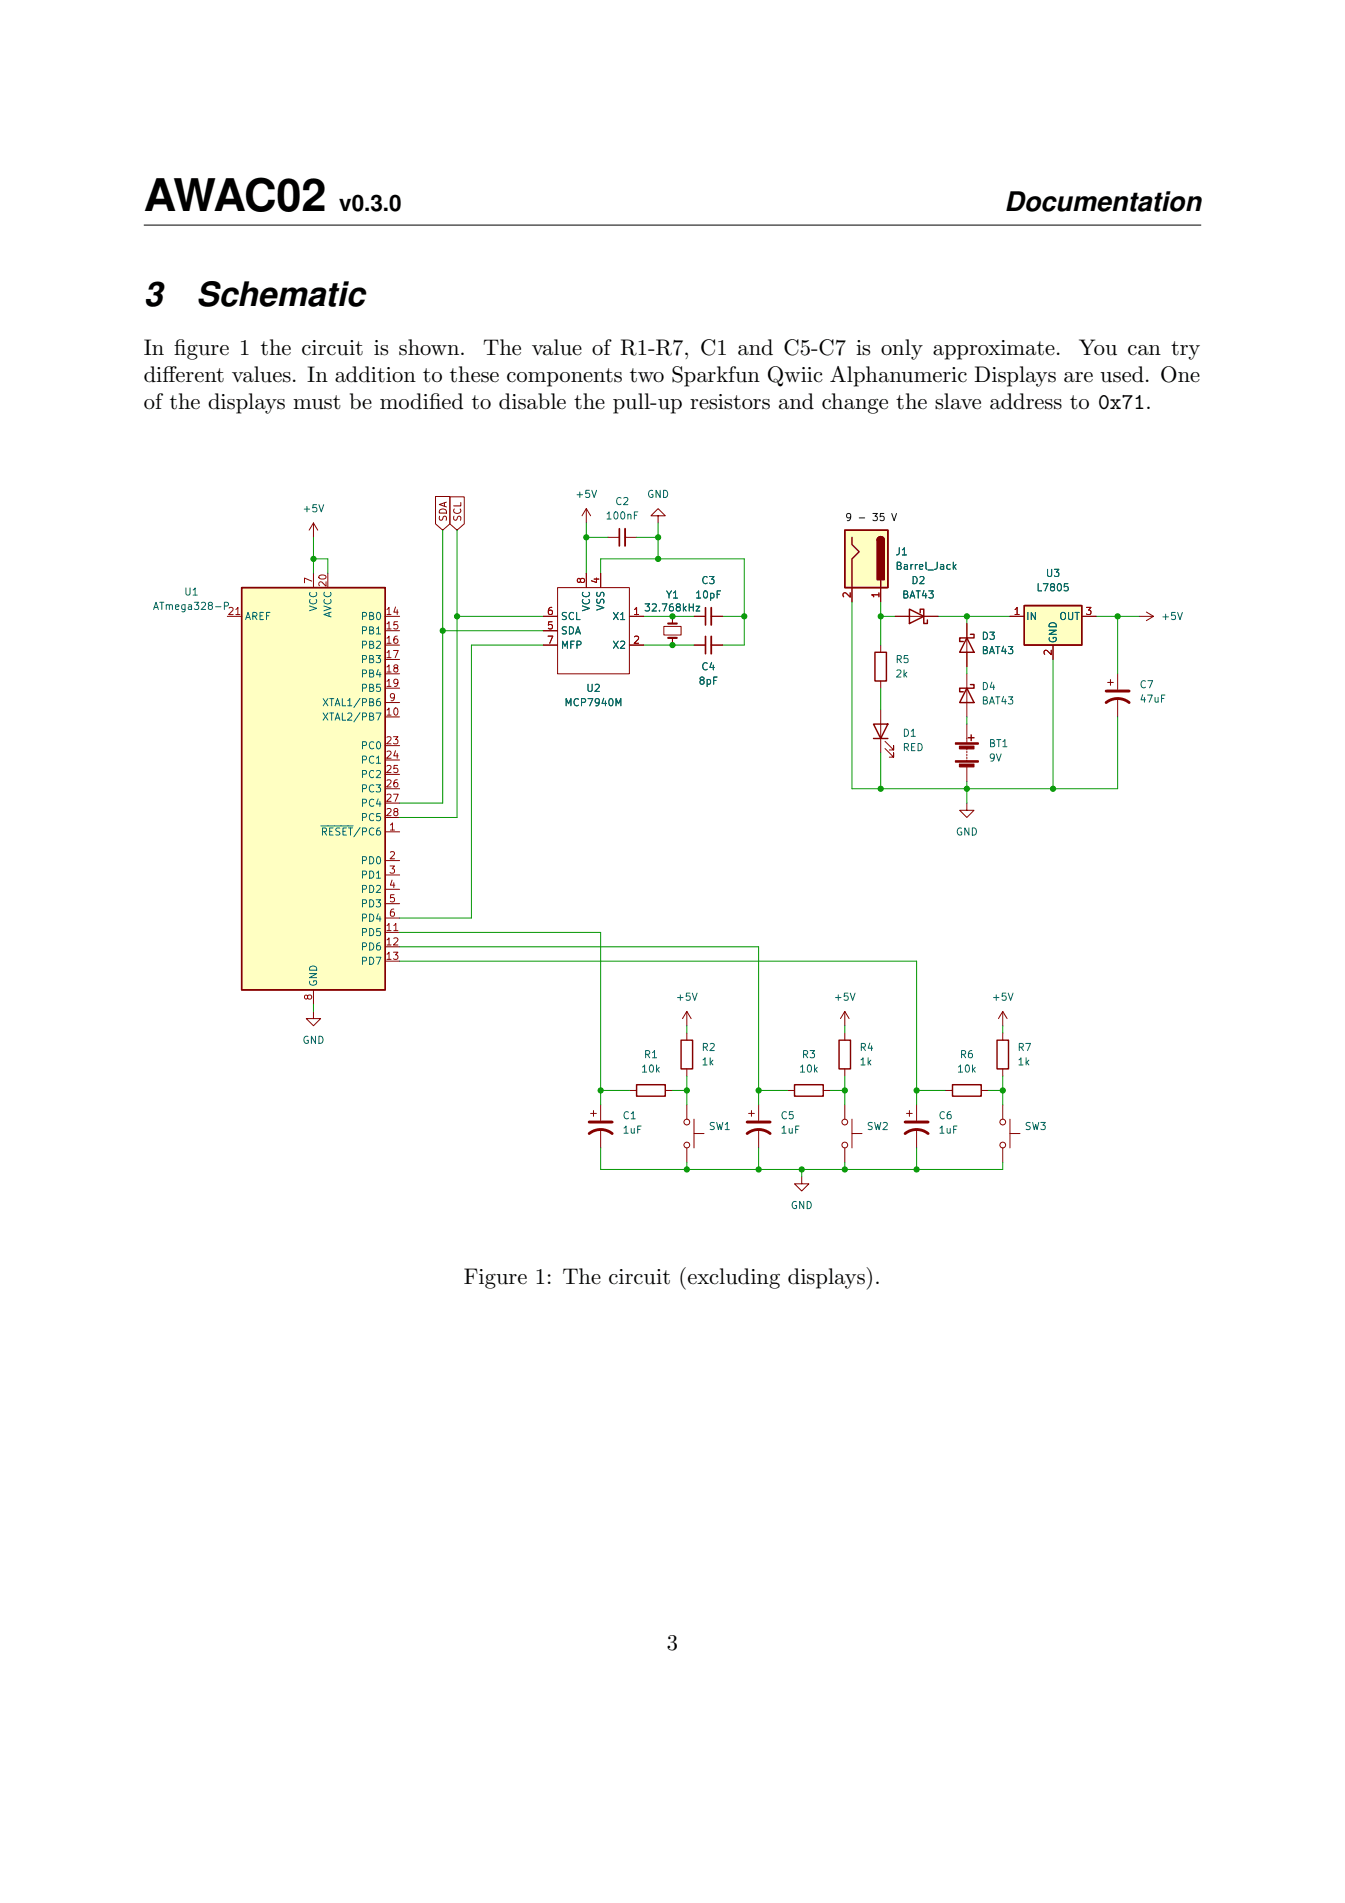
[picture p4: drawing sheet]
<svg xmlns="http://www.w3.org/2000/svg" width="210mm" height="297mm" viewBox="0 0 210 297" stroke-linecap="round" stroke-linejoin="round" font-family="sans-serif">
<path d="M22.5 35.1h165.1" fill="none" stroke="#000" stroke-width=".16"/>
<g fill="none" stroke="#840000" stroke-width=".16">
<path d="M68 77.5h2.2v4.3l-1.1 .9-1.1-.9zM70.2 77.5h2.3v4.3l-1.1 .9-1.2-.9zM91.5 79.4v2.2M91.5 79.4l-.6 1.1M91.5 79.4l.7 1.1M35.5 96.2h2.2M48.9 81.6l-.6 1.1M48.9 81.6v2.3M48.9 89.5v2.2M48.9 81.6l.7 1.1M84.8 96.2h2.3M84.8 98.4h2.3"/>
<path d="M87.1 91.7h11.2v13.5h-11.2zM91.5 89.5v2.2M93.8 89.5v2.2M94.9 83.9h1.8M97.6 83.9h1.8M98.3 96.2h2.2M102.8 80.5h1.1l-1.1-1.1-1.2 1.1h1.2v1.1M103.6 97.8h2.7v1.3h-2.7zM105 96.2v1.1M105 99.6v1.1M108.4 96.2h1.8M111 96.2h1.8"/>
<path d="M133 91.7v2.3M137.5 91.7v2.3M139.7 96.2h6.8M151 97.3v6.7M157.7 96.2h2.2M168.9 96.2h2.2M177.9 96.2h2.2M179 95.5l1.1 .7M180.1 96.2l-1.1 .7M60.2 109.6h2.2M84.8 100.7h2.3M98.3 100.7h2.2"/>
<path d="M108.4 100.7h1.8M111 100.7h1.8M137.5 100.7v1.1M137.5 106.3v1.1M137.5 110.8v6.7M138.2 116.8l1.3 1.4v-.7v.7h-.6M138.2 115.7l1.3 1.3v-.6v.6h-.6M151 105.2v6.7M151 113v2.9M151 116.8v.2M151 117.3v.2M151 117.7v.2"/>
<path d="M151 118.2v.2M151 118.6v.2M151 119.7v2.3M164.4 100.7v2.2M172.9 106.5h.9M173.4 106.1v.9M174.5 105.2v2.4M174.5 109v2.9M60.2 129.8h2.2M60.2 134.3h2.2M60.2 136.6h2.2M60.2 138.8h2.2"/>
<path d="M151 125.3v1.2h-1.2l1.2 1.1 1.1-1.1h-1.1M48.9 157.9v1.1h1.2l-1.2 1.1-1.1-1.1h1.1M48.9 154.5v2.2M60.2 145.5h2.2M60.2 141h2.2M60.2 143.3h2.2M107.2 157.9l-.6 1.1M107.2 157.9v2.2M107.2 157.9l.7 1.1M131.9 157.9l-.7 1.1M131.9 157.9v2.2M131.9 157.9l.7 1.1"/>
<path d="M156.6 157.9v2.2M156.6 157.9l-.7 1.1M156.6 157.9l.6 1.1M92.2 173.8h.9M92.7 173.3v.9M93.8 172.4v2.5M93.8 176.2v3M98.3 170.2h1.1M103.9 170.2h1.1M107.2 161.2v1.1M107.2 166.8v1.1M107.2 172.4v2.3"/>
<path d="M107.2 179.2v2.2M108.4 176.9h1.5M108.4 174.7v4.5M116.9 173.8h.9M117.3 173.3v.9M118.4 172.4v2.5M118.4 176.2v3M122.9 170.2h1.2M128.5 170.2h1.2M131.9 161.2v1.1M131.9 166.8v1.1M131.9 172.4v2.3"/>
<path d="M131.9 179.2v2.2M133 176.9h1.6M133 174.7v4.5M141.5 173.8h.9M142 173.3v.9M143.1 172.4v2.5M143.1 176.2v3M147.6 170.2h1.1M153.2 170.2h1.1M156.6 161.2v1.1M156.6 166.8v1.1M156.6 172.4v2.3"/>
<path d="M156.6 179.2v2.2M157.7 176.9h1.6M157.7 174.7v4.5M125.2 183.6v1.2h1.1l-1.1 1.1-1.1-1.1h1.1"/>
<circle cx="107.2" cy="178.7" r=".45"/>
<circle cx="107.2" cy="175.1" r=".45"/>
<circle cx="131.9" cy="175.1" r=".45"/>
<circle cx="131.9" cy="178.7" r=".45"/>
<circle cx="156.6" cy="175.1" r=".45"/>
<circle cx="156.6" cy="178.7" r=".45"/>
</g>
<path d="M172.7 109.6a2.87 2.87 0 0 1 3.6 0M172.7 107.9h3.6M92 176.9a2.87 2.87 0 0 1 3.6 0M92 175.1h3.6M116.7 176.9a2.87 2.87 0 0 1 3.5 0M116.7 175.1h3.5M141.3 176.9a2.87 2.87 0 0 1 3.6 0M141.3 175.1h3.6" fill="none" stroke="#840000" stroke-width=".45"/>
<g fill="#ffffc2" stroke="#ffffc2" stroke-width=".16">
<path d="M159.9 94.5h9v6.2h-9z"/>
<path d="M131.9 82.7h6.7v9h-6.7z"/>
<path d="M37.7 91.7h22.5v62.8h-22.5z"/>
</g>
<g fill="none" stroke="#840000" stroke-width=".22">
<path d="M37.7 91.7h22.5v62.8h-22.5zM131.9 82.7h6.7v9h-6.7zM133 83.9v1.1l1.1 1.1-1.1 1.1v4.5M136.9 84.3a.56 .56 0 0 1 .6-.6 .56 .56 0 0 1 .6 .6M137.5 90.6v1.1M142 95.1l2.2 1.1-2.2 1.1zM143.7 95.6v-.5h.5v2.2h.6v-.5M151 99.6l1.1 2.2h-2.3zM151.5 99h.6v.6h-2.3v.5h.6M159.9 94.5h9v6.2h-9zM136.4 113h2.2l-1.1 2.3zM136.4 115.3h2.2"/>
<path d="M136.6 101.8h1.8v4.5h-1.8zM151 107.4l1.1 2.2h-2.3zM151.2 115.1h.9M151.5 106.8h.6v.6h-2.3v.6h.6M151.6 114.7v.9M99.4 169.3h4.5v1.8h-4.5zM106.3 162.3h1.8v4.5h-1.8zM124.1 169.3h4.4v1.8h-4.4zM131 162.3h1.8v4.5h-1.8zM148.7 169.3h4.5v1.8h-4.5zM155.7 162.3h1.8v4.5h-1.8z"/>
</g>
<path d="M104.3 97.3h1.4M104.3 99.6h1.4" fill="none" stroke="#840000" stroke-width=".34"/>
<path d="M24 95.1l.4-1.1 .3 1.1M24.1 94.8h.5M35 94.6l.6-.1 .1-.1-.1-.3-.6-.1v1.1M100.7 94.2h.7l-.4 .5 .4 .1v.5l-.2 .1-.5-.1M108.7 94.6h.6l-.6 .8h.6M148.9 88.4l.4 .5M149.3 88.1l-.5 .4M50.5 111.3l.7 1.1M50.5 109l.7 1.2M51.2 111.3l-.7 1.1M51.2 109l-.7 1.2" fill="none" stroke="#006464" stroke-width=".16"/>
<path d="M97.6 82.5v2.7M111 94.8v2.7M111 99.3v2.7" fill="none" stroke="#840000" stroke-width=".29"/>
<path d="M96.7 82.5v2.7M110.2 94.8v2.7M110.2 99.3v2.7" fill="none" stroke="#840000" stroke-width=".27"/>
<g fill="#840000" stroke="#840000" stroke-width=".22">
<path d="M137.1 83.9a.56 .56 0 0 1 .6-.1 .56 .56 0 0 1 .4 .5h-1.2z"/>
<path d="M136.9 84.3h1.2v6.2h-1.2z"/>
</g>
<g fill="#840000" stroke="#840000" stroke-width=".16">
<path d="M149.2 118.7h3.6v.3h-3.6z"/>
<path d="M149.2 115.9h3.6v.2h-3.6z"/>
<path d="M149.8 119.2h2.3v.5h-2.3z"/>
<path d="M149.8 116.4h2.3v.5h-2.3z"/>
</g>
<path d="M138 80.1h-.5l-.1 .6 .2-.1h.3l.2 .2-.1 .4-.2 .1-.4-.1M139.2 80.1l.4 1.2 .4-1.2" fill="none" stroke="#0f0f0f" stroke-width=".16"/>
<g fill="none" stroke="#009600" stroke-width=".16">
<path d="M48.9 87.2h2.3v2.3M48.9 83.9v5.6M69.1 82.7v42.6h-6.7M69.1 98.4h15.7M71.4 96.2h13.4M71.4 82.7v44.9h-9M91.5 83.9h3.4M91.5 81.6v7.9M93.8 89.5v-2.3h22.4v13.5h-3.4M99.4 83.9h3.4M100.5 96.2h7.9M102.8 81.6v5.6"/>
<path d="M112.8 96.2h3.4M133 94v29.1h41.5v-11.2M137.5 96.2h2.2M137.5 94v6.7M146.5 96.2h11.2M151 96.2v1.1M171.1 96.2h6.8M174.5 96.2v9M84.8 100.7h-11.2v42.6h-11.2M100.5 100.7h7.9M137.5 107.4v3.4M137.5 117.5v5.6"/>
<path d="M151 104v1.2M151 111.9v1.1M164.4 102.9v20.2M151 122v3.3M48.9 156.7v1.2M62.4 150h80.7v22.4M62.4 145.5h31.4v26.9M62.4 147.8h56v24.6M93.8 179.2v3.3h62.8v-1.1M93.8 170.2h4.5M105 170.2h2.2M107.2 160.1v1.1"/>
<path d="M107.2 167.9v4.5M118.4 170.2h4.5M118.4 179.2v3.3M129.7 170.2h2.2M131.9 160.1v1.1M131.9 167.9v4.5M143.1 170.2h4.5M143.1 179.2v3.3M154.3 170.2h2.3M156.6 160.1v1.1M156.6 167.9v4.5M107.2 181.4v1.1"/>
<path d="M125.2 182.5v1.1M131.9 181.4v1.1"/>
</g>
<g fill="#009600" stroke="#009600" stroke-width=".16">
<circle cx="93.8" cy="170.2" r=".4"/>
<circle cx="69.1" cy="98.4" r=".4"/>
<circle cx="71.4" cy="96.2" r=".4"/>
<circle cx="137.5" cy="96.2" r=".4"/>
<circle cx="151" cy="96.2" r=".4"/>
<circle cx="137.5" cy="123.1" r=".4"/>
<circle cx="151" cy="123.1" r=".4"/>
<circle cx="164.4" cy="123.1" r=".4"/>
<circle cx="174.5" cy="96.2" r=".4"/>
<circle cx="131.9" cy="170.2" r=".4"/>
<circle cx="131.9" cy="182.5" r=".4"/>
<circle cx="125.2" cy="182.5" r=".4"/>
<circle cx="118.4" cy="182.5" r=".4"/>
<circle cx="107.2" cy="170.2" r=".4"/>
<circle cx="107.2" cy="182.5" r=".4"/>
<circle cx="118.4" cy="170.2" r=".4"/>
<circle cx="143.1" cy="170.2" r=".4"/>
<circle cx="143.1" cy="182.5" r=".4"/>
<circle cx="156.6" cy="170.2" r=".4"/>
<circle cx="102.8" cy="87.2" r=".4"/>
<circle cx="102.8" cy="83.9" r=".4"/>
<circle cx="48.9" cy="87.2" r=".4"/>
<circle cx="105" cy="100.7" r=".4"/>
<circle cx="105" cy="96.2" r=".4"/>
<circle cx="116.2" cy="96.2" r=".4"/>
<circle cx="91.5" cy="83.9" r=".4"/>
</g>
<text font-size="7" x="22.5" y="33">AWAC02</text>
<g font-size="5.3">
<text x="22.5" y="47.8">3</text>
<text x="30.7" y="47.8">Schematic</text>
</g>
<text font-size="4.2" x="156.9" y="33">Documentation</text>
<g font-size="3.5">
<text x="53" y="33">v0.3.0</text>
<text x="22.5" y="55.5">In f</text>
<text x="22.5" y="59.7">dif</text>
<text x="25.4" y="59.7">ferent values. In addition to these components two Sparkfun Qwiic Alphanumeric Displays are used. One</text>
<text x="27.2" y="55.5">igure 1 the circuit is shown.</text>
<text x="75.4" y="55.5">The value of R1-R7, C1 and C5-C7 is only approximate.</text>
<text x="168.4" y="55.5">You can try</text>
<text x="22.5" y="63.9">of the displays must be modif</text>
<text x="67" y="63.9">ied to disable the pull-up resistors and change the slave address to 0x71.</text>
<text x="72.4" y="200.3">Figure 1: The circuit (excluding displays).</text>
<text x="104.1" y="257.6">3</text>
</g>
<g font-size="1.6" fill="#006464">
<text x="90.1" y="77.7">+5V</text>
<text x="101" y="77.7">GND</text>
<text x="47.5" y="79.9">+5V</text>
<text x="94.9" y="81.1">100nF</text>
<text x="96.2" y="78.8">C2</text>
<text x="139.9" y="86.7">J1</text>
<text x="140.2" y="88.9">Barrel_Jack</text>
<text x="24.7" y="95.2">ATmega328-P</text>
<text x="28.9" y="92.9">U1</text>
<text x="49.5" y="95.5" transform="rotate(-90 49.5 95.5)">VCC</text>
<text x="92.1" y="95.5" transform="rotate(-90 92.1 95.5)">VCC</text>
<text x="94.3" y="95.3" transform="rotate(-90 94.3 95.3)">VSS</text>
<text x="101.2" y="95.4">32.768kHz</text>
<text x="104" y="93.4">Y1</text>
<text x="108.8" y="93.4">10pF</text>
<text x="109.6" y="91.1">C3</text>
<text x="140.9" y="93.4">BAT43</text>
<text x="142.4" y="91.1">D2</text>
<text x="162.2" y="92.3">L7805</text>
<text x="163.4" y="90">U3</text>
<text x="38.2" y="96.8">AREF</text>
<text x="51.7" y="96.6" transform="rotate(-90 51.7 96.6)">AVCC</text>
<text x="56.7" y="96.8">PB0</text>
<text x="56.7" y="99">PB1</text>
<text x="56.7" y="101.2">PB2</text>
<text x="87.5" y="99">SDA</text>
<text x="87.5" y="96.8">SCL</text>
<text x="87.5" y="101.2">MFP</text>
<text x="95.9" y="96.8">X1</text>
<text x="95.9" y="101.2">X2</text>
<text x="153.4" y="99.8">D3</text>
<text x="160.2" y="96.8">IN</text>
<text x="165" y="100.5" transform="rotate(-90 165 100.5)">GND</text>
<text x="165.4" y="96.8">OUT</text>
<text x="181.6" y="96.8">+5V</text>
<text x="56.7" y="103.5">PB3</text>
<text x="56.7" y="105.7">PB4</text>
<text x="56.7" y="108">PB5</text>
<text x="91.7" y="108">U2</text>
<text x="109.2" y="106.8">8pF</text>
<text x="109.6" y="104.6">C4</text>
<text x="139.9" y="103.5">R5</text>
<text x="139.9" y="105.7">2k</text>
<text x="153.3" y="102.1">BAT43</text>
<text x="153.4" y="107.7">D4</text>
<text x="178" y="107.4">C7</text>
<text x="51.3" y="112.4">XTAL2/PB7</text>
<text x="51.3" y="110.2">XTAL1/PB6</text>
<text x="88.5" y="110.2">MCP7940M</text>
<text x="153.3" y="109.9">BAT43</text>
<text x="178.2" y="109.6">47uF</text>
<text x="56.7" y="116.9">PC0</text>
<text x="56.7" y="119.2">PC1</text>
<text x="140.9" y="117.2">RED</text>
<text x="141" y="115">D1</text>
<text x="154.4" y="116.6">BT1</text>
<text x="154.5" y="118.8">9V</text>
<text x="56.7" y="121.4">PC2</text>
<text x="56.7" y="123.7">PC3</text>
<text x="56.7" y="125.9">PC4</text>
<text x="49.8" y="130.4">~{RESET}/PC6</text>
<text x="56.7" y="128.1">PC5</text>
<text x="149.2" y="130.4">GND</text>
<text x="56.7" y="134.9">PD0</text>
<text x="56.7" y="137.1">PD1</text>
<text x="56.7" y="139.4">PD2</text>
<text x="56.7" y="141.6">PD3</text>
<text x="56.7" y="143.8">PD4</text>
<text x="56.7" y="146.1">PD5</text>
<text x="56.7" y="148.3">PD6</text>
<text x="49.5" y="154" transform="rotate(-90 49.5 154)">GND</text>
<text x="56.7" y="150.6">PD7</text>
<text x="105.8" y="156.2">+5V</text>
<text x="130.5" y="156.2">+5V</text>
<text x="155.2" y="156.2">+5V</text>
<text x="47.2" y="162.9">GND</text>
<text x="100.3" y="167.4">10k</text>
<text x="100.6" y="165.1">R1</text>
<text x="109.6" y="164">R2</text>
<text x="109.7" y="166.3">1k</text>
<text x="125" y="167.4">10k</text>
<text x="125.3" y="165.1">R3</text>
<text x="134.3" y="164">R4</text>
<text x="134.3" y="166.3">1k</text>
<text x="149.7" y="167.4">10k</text>
<text x="150" y="165.1">R6</text>
<text x="159" y="164">R7</text>
<text x="159" y="166.3">1k</text>
<text x="97.3" y="174.7">C1</text>
<text x="97.4" y="176.9">1uF</text>
<text x="110.7" y="176.4">SW1</text>
<text x="122" y="174.7">C5</text>
<text x="122" y="176.9">1uF</text>
<text x="135.4" y="176.4">SW2</text>
<text x="146.6" y="174.7">C6</text>
<text x="146.7" y="176.9">1uF</text>
<text x="160" y="176.4">SW3</text>
<text x="123.4" y="188.7">GND</text>
</g>
<g font-size="1.6" fill="#840000">
<text x="69.8" y="81.5" transform="rotate(-90 69.8 81.5)">SDA</text>
<text x="72" y="81.5" transform="rotate(-90 72 81.5)">SCL</text>
</g>
<text font-size="1.6" fill="#0f0f0f" x="131.9" y="81.3">9 - 35 V</text>
<g font-size="1.6" fill="#a90000">
<text x="35.7" y="96">21</text>
<text x="48.7" y="91" transform="rotate(-90 48.7 91)">7</text>
<text x="51" y="91.5" transform="rotate(-90 51 91.5)">20</text>
<text x="60.4" y="96">14</text>
<text x="85.5" y="96">6</text>
<text x="91.3" y="91" transform="rotate(-90 91.3 91)">8</text>
<text x="93.6" y="91" transform="rotate(-90 93.6 91)">4</text>
<text x="99" y="96">1</text>
<text x="132.8" y="93.3" transform="rotate(-90 132.8 93.3)">2</text>
<text x="137.3" y="93.3" transform="rotate(-90 137.3 93.3)">1</text>
<text x="158.4" y="96">1</text>
<text x="169.6" y="96">3</text>
<text x="60.4" y="98.2">15</text>
<text x="60.4" y="100.5">16</text>
<text x="85.5" y="98.2">5</text>
<text x="85.5" y="100.5">7</text>
<text x="99" y="100.5">2</text>
<text x="60.4" y="102.7">17</text>
<text x="60.4" y="104.9">18</text>
<text x="60.4" y="107.2">19</text>
<text x="164.2" y="102.2" transform="rotate(-90 164.2 102.2)">2</text>
<text x="60.4" y="111.7">10</text>
<text x="60.8" y="109.4">9</text>
<text x="60.4" y="116.1">23</text>
<text x="60.4" y="118.4">24</text>
<text x="60.4" y="120.6">25</text>
<text x="60.4" y="122.9">26</text>
<text x="60.4" y="125.1">27</text>
<text x="60.4" y="127.4">28</text>
<text x="60.8" y="129.6">1</text>
<text x="60.8" y="134.1">2</text>
<text x="60.8" y="136.3">3</text>
<text x="60.8" y="138.6">4</text>
<text x="60.8" y="140.8">5</text>
<text x="60.8" y="143.1">6</text>
<text x="60.4" y="145.3">11</text>
<text x="60.4" y="147.5">12</text>
<text x="60.4" y="149.8">13</text>
<text x="48.7" y="156" transform="rotate(-90 48.7 156)">8</text>
</g>
</svg>
